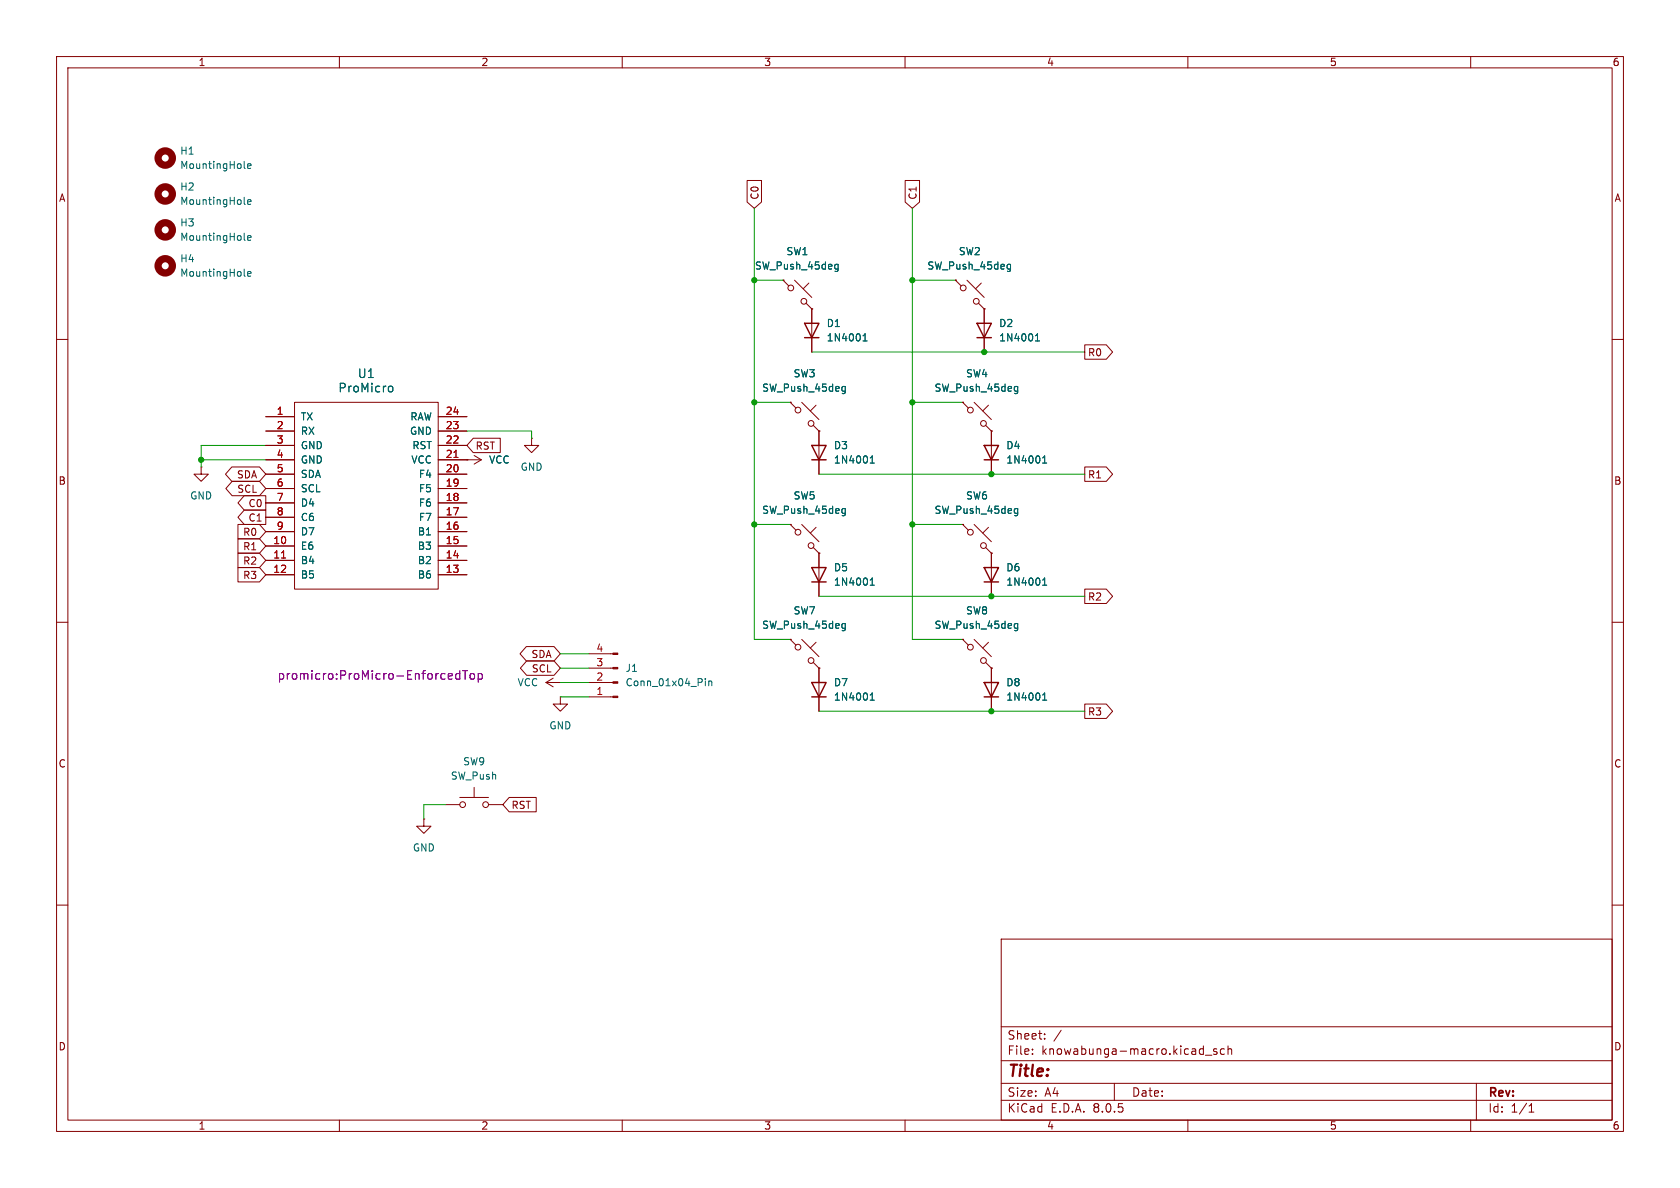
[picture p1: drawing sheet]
<svg xmlns="http://www.w3.org/2000/svg" width="297mm" height="210mm" viewBox="0 0 297 210" stroke-linecap="round" stroke-linejoin="round" font-family="sans-serif">
<g fill="none" stroke="#840000" stroke-width=".18">
<path d="M10 10h277v190h-277zM12 12h273v186h-273zM60 10v2M110 10v2M160 10v2M210 10v2M260 10v2M132.1 31.9h2.5v3.8l-1.3 1.1-1.2-1.1zM160 31.9h2.6v3.8l-1.3 1.1-1.3-1.1zM10 60h2M138.4 49.5l1 1M138.4 49.5h.1"/>
<path d="M140.5 49.5l3 3.1M142.5 53.6l1 1M143 50l-1 1.1M143.5 54.6h.1M143.5 54.6v7.6M168.9 49.5l1 1M168.9 49.5h.1M170.9 49.5l3.1 3.1M173 53.6l1 1M173.5 50l-1 1.1M174 54.6h.1M174 54.6v7.6"/>
<path d="M285 60h2M47 73.7h5.1M47 76.2h5.1M47 78.7h5.1M52.1 71.1h25.4v33h-25.4zM77.5 73.7h5M77.5 76.2h5M77.5 78.7h5M83.7 77.5h4.7v2.5h-4.7l-1.2-1.3zM94 77.5v1.2h1.2l-1.2 1.3-1.3-1.3h1.3M94 77.5h.1M139.7 71.1l1 1"/>
<path d="M139.7 71.1h.1M141.7 71.1l3.1 3.1M143.8 75.2l1 1M144.3 71.6l-1 1M144.8 76.2h.1M144.8 76.2v7.6M170.2 71.1l1 1M170.2 71.1h.1M172.2 71.1l3.1 3.1M174.2 75.2l1.1 1M174.8 71.6l-1.1 1M175.3 76.2h.1"/>
<path d="M175.3 76.2v7.6M191.8 61h3.8l1.1 1.2-1.1 1.3h-3.8zM35.6 82.6v1.2h1.2l-1.2 1.3-1.3-1.3h1.3M35.6 82.6h.1M41 82.5h4.9l1.1 1.3-1.1 1.3h-4.9l-1.1-1.3zM41 85.1h4.9l1.1 1.3-1.1 1.2h-4.9l-1.1-1.2zM42.1 95.2h3.8l1.1 1.3-1.1 1.3h-3.8zM42.1 92.7h3.8l1.1 1.3-1.1 1.3h-3.8zM42.1 97.8h3.8l1.1 1.3-1.1 1.2h-3.8zM43.2 90.2h3.8v2.5h-3.8l-1.1-1.3zM43.2 87.6h3.8v2.6h-3.8l-1.1-1.3zM47 96.5h5.1"/>
<path d="M47 99.1h5.1M47 94h5.1M47 91.4h5.1M47 88.9h5.1M47 86.4h5.1M47 83.8h5.1M47 81.3h5.1M77.5 96.5h5M77.5 99.1h5M77.5 94h5M77.5 91.4h5M77.5 88.9h5"/>
<path d="M77.5 86.4h5M77.5 83.8h5M77.5 81.3h7.6M82.5 81.3h.1M83.8 80.5l1.3 .8M85.1 81.3l-1.3 .7M139.7 92.7l1 1M139.7 92.7h.1M141.7 92.7l3.1 3.1M143.8 96.8l1 1M144.3 93.2l-1 1M144.8 97.8h.1"/>
<path d="M144.8 97.8v7.6M170.2 92.7l1 1M170.2 92.7h.1M172.2 92.7l3.1 3.1M174.2 96.8l1.1 1M174.8 93.2l-1.1 1M175.3 97.8h.1M175.3 97.8v7.6M191.8 82.5h3.8l1.1 1.3-1.1 1.3h-3.8zM10 110h2M42.1 100.3h3.8l1.1 1.3-1.1 1.3h-3.8zM47 101.6h5.1"/>
<path d="M77.5 101.6h5M93 114.3h4.9l1.2 1.3-1.2 1.2h-4.9l-1.1-1.2zM93.1 116.8h4.8l1.2 1.3-1.2 1.3h-4.8l-1.1-1.3zM97.8 119.9l-1.3 .8M104.1 115.6h4.3M104.1 118.1h4.3M139.7 113l1 1M139.7 113h.1M141.7 113l3.1 3.1M143.8 117.1l1 1M144.3 113.5l-1 1.1M144.8 118.1h.1"/>
<path d="M144.8 118.1v7.6M170.2 113l1 1M170.2 113h.1M172.2 113l3.1 3.1M174.2 117.1l1.1 1M174.8 113.5l-1.1 1.1M175.3 118.1h.1M175.3 118.1v7.6M191.8 104.1h3.8l1.1 1.3-1.1 1.3h-3.8zM285 110h2M83.8 139.2v1.8M96.5 120.7l1.3 .7"/>
<path d="M96.5 120.7h2.6M99.1 120.7h.1M99.1 123.2v1.3h1.2l-1.2 1.2-1.3-1.2h1.3M99.1 123.2h.1M104.1 120.7h4.3M104.1 123.2h4.3M191.8 124.5h3.8l1.1 1.2-1.1 1.3h-3.8zM10 160h2M74.9 144.8v1.3h1.3l-1.3 1.2-1.2-1.2h1.2M74.9 144.8h.1M78.7 142.2h2.6M81.3 141h5.1"/>
<path d="M86.4 142.2h2.5M90 141h4.8v2.5h-4.8l-1.1-1.3zM285 160h2M177 166h108v32h-108zM60 198v2M110 198v2M160 198v2M177 194.5h108M177 191.5h108M177 187.5h108M177 181.5h108M182.5 186.3v.1"/>
<path d="M182.5 185.5v.1M184.7 183.6v.1M184.7 182.8v.1M187.6 182.1l-1.3 2M197 191.5v3M210 198v2M213.1 186.5h1.1M215.1 185.5l-.4-.1-.2 .2 .1 .2 .5 .2v.3h-.6M216.5 185.5l-.5-.1-.3 .3v.4l.2 .2h.6M217.1 185.5l.2-.1 .4 .1v.9M217.1 184.9v1.5M260 198v2"/>
<path d="M261 191.5v6.5M270.3 196.6h.9M270.3 195.5l.4-.4v1.5"/>
<circle cx="139.8" cy="50.9" r=".51"/>
<circle cx="142.1" cy="53.3" r=".51"/>
<circle cx="170.3" cy="50.9" r=".51"/>
<circle cx="172.6" cy="53.3" r=".51"/>
<circle cx="141.1" cy="72.5" r=".51"/>
<circle cx="143.4" cy="74.9" r=".51"/>
<circle cx="171.6" cy="72.5" r=".51"/>
<circle cx="173.9" cy="74.9" r=".51"/>
<circle cx="141.1" cy="94.1" r=".51"/>
<circle cx="143.4" cy="96.4" r=".51"/>
<circle cx="171.6" cy="94.1" r=".51"/>
<circle cx="173.9" cy="96.4" r=".51"/>
<circle cx="141.1" cy="114.4" r=".51"/>
<circle cx="143.4" cy="116.8" r=".51"/>
<circle cx="171.6" cy="114.4" r=".51"/>
<circle cx="173.9" cy="116.8" r=".51"/>
<circle cx="81.8" cy="142.2" r=".51"/>
<circle cx="85.9" cy="142.2" r=".51"/>
</g>
<g fill="none" stroke="#840000" stroke-width=".25">
<path d="M142.2 57.2h2.6l-1.3 2.5zM142.2 59.7h2.6M172.7 57.2h2.6l-1.3 2.5zM172.7 59.7h2.6M143.5 78.7h2.5l-1.2 2.6zM174 78.7h2.5l-1.2 2.6zM143.5 81.3h2.5M174 81.3h2.5M143.5 100.3h2.5l-1.2 2.6zM143.5 102.9h2.5M174 100.3h2.5l-1.2 2.6zM174 102.9h2.5"/>
<path d="M143.5 120.7h2.5l-1.2 2.5zM143.5 123.2h2.5M174 120.7h2.5l-1.2 2.5zM174 123.2h2.5"/>
</g>
<g fill="none" stroke="#006464" stroke-width=".18">
<path d="M43.2 29.6l.2 .2M43.2 36l.2 .1M43.8 29.4l.6-.2-.1-.2-.3-.1-.2 .2v.6h.5M43.8 35.7l.6-.1-.1-.2-.3-.1-.2 .2v.6h.5M43.2 48.7l.2 .1M43.2 42.3l.2 .2M43.8 42.1l.6-.2-.1-.2-.3-.1-.2 .2v.6h.5M43.8 48.4l.6-.1-.1-.2-.3-.1-.2 .2v.6h.5M147.6 47.4l.2 .2 .4-.1M148.2 46.7v1.1l-.3 .2-.3-.1M148.2 46.8l-.4-.1-.2 .1M152.6 59.4l.3-.4v1.3"/>
<path d="M178.1 47.4l.2 .2 .3-.1M178.6 46.7v1.1l-.2 .2-.3-.1M178.6 46.8l-.3-.1-.2 .1M183.1 59.4l.3-.4v1.3M68.8 68.3h.4l.3 .3-.1 .5-.2 .2-.4-.1M148.9 69l.2 .2 .3-.1M149.4 68.3v1l-.2 .3-.3-.1M149.4 68.4l-.3-.1-.2 .1M152.6 60.3h.7M179.4 69l.2 .2 .3-.1M179.9 68.3v1l-.2 .3-.3-.1M179.9 68.4l-.3-.1-.2 .1"/>
<path d="M183.1 60.3h.7M148.9 90.6l.2 .1h.3M149.4 89.9v1l-.2 .3-.3-.1M149.4 90l-.3-.1-.2 .1M153.8 81.9h.8M153.8 81l.4-.4v1.3M179.4 90.6l.2 .1h.3M179.9 89.9v1l-.2 .3-.3-.1M179.9 90l-.3-.1-.2 .1M184.3 81.9h.7M184.3 81l.4-.4v1.3M124.7 120v.1"/>
<path d="M148.9 110.9l.2 .2 .3-.1M149.4 110.2v1.1l-.2 .2-.3-.1M149.4 110.3l-.3-.1-.2 .1M153.8 102.5l.4-.3v1.2M153.8 103.4h.8M179.4 110.9l.2 .2 .3-.1M179.9 110.2v1.1l-.2 .2-.3-.1M179.9 110.3l-.3-.1-.2 .1M184.3 102.5l.4-.3v1.2M184.3 103.4h.7M124.7 120.4v.8M125.3 120.4v.8"/>
<path d="M125.3 120.5l.2-.1h.3v.8M153.8 122.9l.4-.4v1.3M153.8 123.8h.8M184.3 122.9l.4-.4v1.3M184.3 123.8h.7"/>
</g>
<path d="M49.8 98.6h.7M80.3 80.9h.7" fill="none" stroke="#a90000" stroke-width=".18"/>
<path d="M79.8 119.1l.2 .3-.8 .2M81.3 118.6v1.5M81.3 119.1h-.5l-.2 .3v.4l.1 .2h.6M81.8 118.6h.9M82.2 118.6v1.5M83.2 119.1h.4l.3 .3v.4l-.3 .3-.4-.1-.1-.2v-.4zM84.5 119.1h.5l.3 .3v.4l-.2 .2h-.6M84.5 119.1v1.5M79.9 120l-.1 .1" fill="none" stroke="#840084" stroke-width=".18"/>
<g fill="none" stroke="#840000" stroke-width="1.3">
<circle cx="29.2" cy="27.9" r="1.27"/>
<circle cx="29.2" cy="34.3" r="1.27"/>
<circle cx="29.2" cy="47" r="1.27"/>
<circle cx="29.2" cy="40.6" r="1.27"/>
</g>
<g fill="#840000" stroke="#840000" stroke-width=".18">
<path d="M108.4 115.4h.8v.3h-.8z"/>
<path d="M108.4 118h.8v.2h-.8z"/>
<path d="M108.4 120.5h.8v.3h-.8z"/>
<path d="M108.4 123.1h.8v.2h-.8z"/>
</g>
<g fill="none" stroke="#009600" stroke-width=".18">
<path d="M133.3 36.8v76.2h6.4M161.3 36.8v76.2h8.9M133.3 49.5h5.1M161.3 49.5h7.6M47 78.7h-11.4v3.9M82.5 76.2h11.5v1.3M133.3 71.1h6.4M143.5 62.2h48.3M161.3 71.1h8.9M35.6 81.3h11.4M133.3 92.7h6.4M144.8 83.8h47"/>
<path d="M161.3 92.7h8.9M99.1 118.1h5M99.1 115.6h5M144.8 105.4h47M99.1 120.7h5M99.1 123.2h5M144.8 125.7h47M78.7 142.2h-3.8v2.6"/>
</g>
<g fill="#009600" stroke="#009600" stroke-width=".18">
<circle cx="161.3" cy="92.7" r=".46"/>
<circle cx="175.3" cy="83.8" r=".46"/>
<circle cx="161.3" cy="49.5" r=".46"/>
<circle cx="174" cy="62.2" r=".46"/>
<circle cx="161.3" cy="71.1" r=".46"/>
<circle cx="133.3" cy="71.1" r=".46"/>
<circle cx="133.3" cy="92.7" r=".46"/>
<circle cx="133.3" cy="49.5" r=".46"/>
<circle cx="35.6" cy="81.3" r=".46"/>
<circle cx="175.3" cy="125.7" r=".46"/>
<circle cx="175.3" cy="105.4" r=".46"/>
</g>
<text font-size="2.8" fill="#840000" x="178" y="190.9">Title:</text>
<g font-size="2.1" fill="#006464">
<text x="59.7" y="69.6">ProMicro</text>
<text x="63.2" y="67">U1</text>
</g>
<text font-size="2.1" fill="#840084" x="49" y="120.4">promicro:ProMicro-EnforcedTop</text>
<g font-size="2.1" fill="#840000">
<text x="178" y="184">Sheet:</text>
<text x="178" y="186.7">File:</text>
<text x="184.1" y="186.7">knowabunga-macro.kicad_sch</text>
<text x="178" y="196.9">KiCad</text>
<text x="178" y="194.1">Size:</text>
<text x="184.7" y="194.1">A4</text>
<text x="185.7" y="196.9">E.D.A.</text>
<text x="193.3" y="196.9">8.0.5</text>
<text x="200" y="194.1">Date:</text>
<text x="263" y="194.3">Rev:</text>
<text x="263" y="196.9">Id:</text>
<text x="267.1" y="196.9">1/1</text>
</g>
<g font-size="1.8" fill="#840000">
<text x="35" y="11.9">1</text>
<text x="85" y="11.9">2</text>
<text x="135" y="11.9">3</text>
<text x="185" y="11.9">4</text>
<text x="235" y="11.9">5</text>
<text x="285" y="11.9">6</text>
<text x="10.3" y="35.9">A</text>
<text x="134.3" y="35.4" transform="rotate(-90 134.3 35.4)">C0</text>
<text x="162.2" y="35.4" transform="rotate(-90 162.2 35.4)">C1</text>
<text x="285.3" y="35.9">A</text>
<text x="192.2" y="63.2">R0</text>
<text x="84" y="79.7">RST</text>
<text x="10.3" y="85.9">B</text>
<text x="41.8" y="84.8">SDA</text>
<text x="41.9" y="87.3">SCL</text>
<text x="43.8" y="89.9">C0</text>
<text x="192.2" y="84.8">R1</text>
<text x="285.3" y="85.9">B</text>
<text x="42.9" y="94.9">R0</text>
<text x="43.8" y="92.4">C1</text>
<text x="42.9" y="97.5">R1</text>
<text x="42.9" y="100">R2</text>
<text x="42.9" y="102.6">R3</text>
<text x="192.2" y="106.4">R2</text>
<text x="93.9" y="116.5">SDA</text>
<text x="93.9" y="119.1">SCL</text>
<text x="192.2" y="126.7">R3</text>
<text x="10.3" y="135.9">C</text>
<text x="285.3" y="135.9">C</text>
<text x="90.3" y="143.2">RST</text>
<text x="10.3" y="185.9">D</text>
<text x="285.3" y="185.9">D</text>
<text x="35" y="199.9">1</text>
<text x="85" y="199.9">2</text>
<text x="135" y="199.9">3</text>
<text x="185" y="199.9">4</text>
<text x="235" y="199.9">5</text>
<text x="285" y="199.9">6</text>
</g>
<g font-size="1.8" fill="#006464">
<text x="31.8" y="27.5">H1</text>
<text x="31.8" y="30.1">MountingHole</text>
<text x="31.8" y="33.9">H2</text>
<text x="31.8" y="40.2">H3</text>
<text x="31.8" y="36.4">MountingHole</text>
<text x="31.8" y="46.6">H4</text>
<text x="31.8" y="42.8">MountingHole</text>
<text x="133.4" y="47.9">SW_Push_45deg</text>
<text x="138.9" y="45.3">SW1</text>
<text x="163.8" y="47.9">SW_Push_45deg</text>
<text x="169.4" y="45.3">SW2</text>
<text x="31.8" y="49.1">MountingHole</text>
<text x="146.1" y="58">D1</text>
<text x="176.5" y="58">D2</text>
<text x="146.1" y="60.6">1N4001</text>
<text x="176.5" y="60.6">1N4001</text>
<text x="134.6" y="69.4">SW_Push_45deg</text>
<text x="140.2" y="66.9">SW3</text>
<text x="165.1" y="69.4">SW_Push_45deg</text>
<text x="170.7" y="66.9">SW4</text>
<text x="53.1" y="74.5">TX</text>
<text x="53.1" y="77.1">RX</text>
<text x="72.4" y="77.1">GND</text>
<text x="72.4" y="74.5">RAW</text>
<text x="53.1" y="79.6">GND</text>
<text x="53.1" y="82.1">GND</text>
<text x="72.6" y="82.1">VCC</text>
<text x="72.8" y="79.6">RST</text>
<text x="86.4" y="82.1">VCC</text>
<text x="91.9" y="83.4">GND</text>
<text x="147.3" y="79.6">D3</text>
<text x="147.3" y="82.1">1N4001</text>
<text x="177.8" y="79.6">D4</text>
<text x="177.8" y="82.1">1N4001</text>
<text x="33.5" y="88.5">GND</text>
<text x="53.1" y="84.7">SDA</text>
<text x="53.1" y="87.2">SCL</text>
<text x="53.1" y="89.8">D4</text>
<text x="74" y="89.8">F6</text>
<text x="74" y="87.2">F5</text>
<text x="74" y="84.7">F4</text>
<text x="140.2" y="88.5">SW5</text>
<text x="170.7" y="88.5">SW6</text>
<text x="53.1" y="92.3">C6</text>
<text x="53.1" y="94.8">D7</text>
<text x="73.8" y="94.8">B1</text>
<text x="74" y="92.3">F7</text>
<text x="134.6" y="91">SW_Push_45deg</text>
<text x="165.1" y="91">SW_Push_45deg</text>
<text x="53.1" y="97.4">E6</text>
<text x="53.1" y="99.9">B4</text>
<text x="73.8" y="99.9">B2</text>
<text x="73.8" y="97.4">B3</text>
<text x="147.3" y="101.2">D5</text>
<text x="177.8" y="101.2">D6</text>
<text x="53.1" y="102.5">B5</text>
<text x="73.8" y="102.5">B6</text>
<text x="147.3" y="103.7">1N4001</text>
<text x="177.8" y="103.7">1N4001</text>
<text x="134.6" y="111.4">SW_Push_45deg</text>
<text x="140.2" y="108.8">SW7</text>
<text x="165.1" y="111.4">SW_Push_45deg</text>
<text x="170.7" y="108.8">SW8</text>
<text x="110.5" y="119">J1</text>
<text x="91.4" y="121.5">VCC</text>
<text x="110.5" y="121.5">Conn_01x04_Pin</text>
<text x="147.3" y="121.5">D7</text>
<text x="147.3" y="124.1">1N4001</text>
<text x="177.8" y="121.5">D8</text>
<text x="177.8" y="124.1">1N4001</text>
<text x="97" y="129.1">GND</text>
<text x="81.8" y="135.5">SW9</text>
<text x="79.6" y="138">SW_Push</text>
<text x="72.9" y="150.7">GND</text>
</g>
<g font-size="1.8" fill="#a90000">
<text x="48.8" y="73.4">1</text>
<text x="48.8" y="75.9">2</text>
<text x="78.7" y="75.9">23</text>
<text x="78.7" y="73.4">24</text>
<text x="48.8" y="78.5">3</text>
<text x="48.8" y="81">4</text>
<text x="48.8" y="83.6">5</text>
<text x="78.7" y="83.6">20</text>
<text x="78.7" y="81">21</text>
<text x="78.7" y="78.5">22</text>
<text x="48.8" y="86.1">6</text>
<text x="48.8" y="88.6">7</text>
<text x="78.7" y="88.6">18</text>
<text x="78.7" y="86.1">19</text>
<text x="48.8" y="91.2">8</text>
<text x="48.8" y="93.7">9</text>
<text x="78.7" y="93.7">16</text>
<text x="78.7" y="91.2">17</text>
<text x="48.2" y="96.3">10</text>
<text x="48.2" y="98.8">11</text>
<text x="48.2" y="101.3">12</text>
<text x="78.7" y="101.3">13</text>
<text x="78.7" y="98.8">14</text>
<text x="78.7" y="96.3">15</text>
<text x="105.3" y="117.9">3</text>
<text x="105.3" y="115.3">4</text>
<text x="105.3" y="122.9">1</text>
<text x="105.3" y="120.4">2</text>
</g>
</svg>
